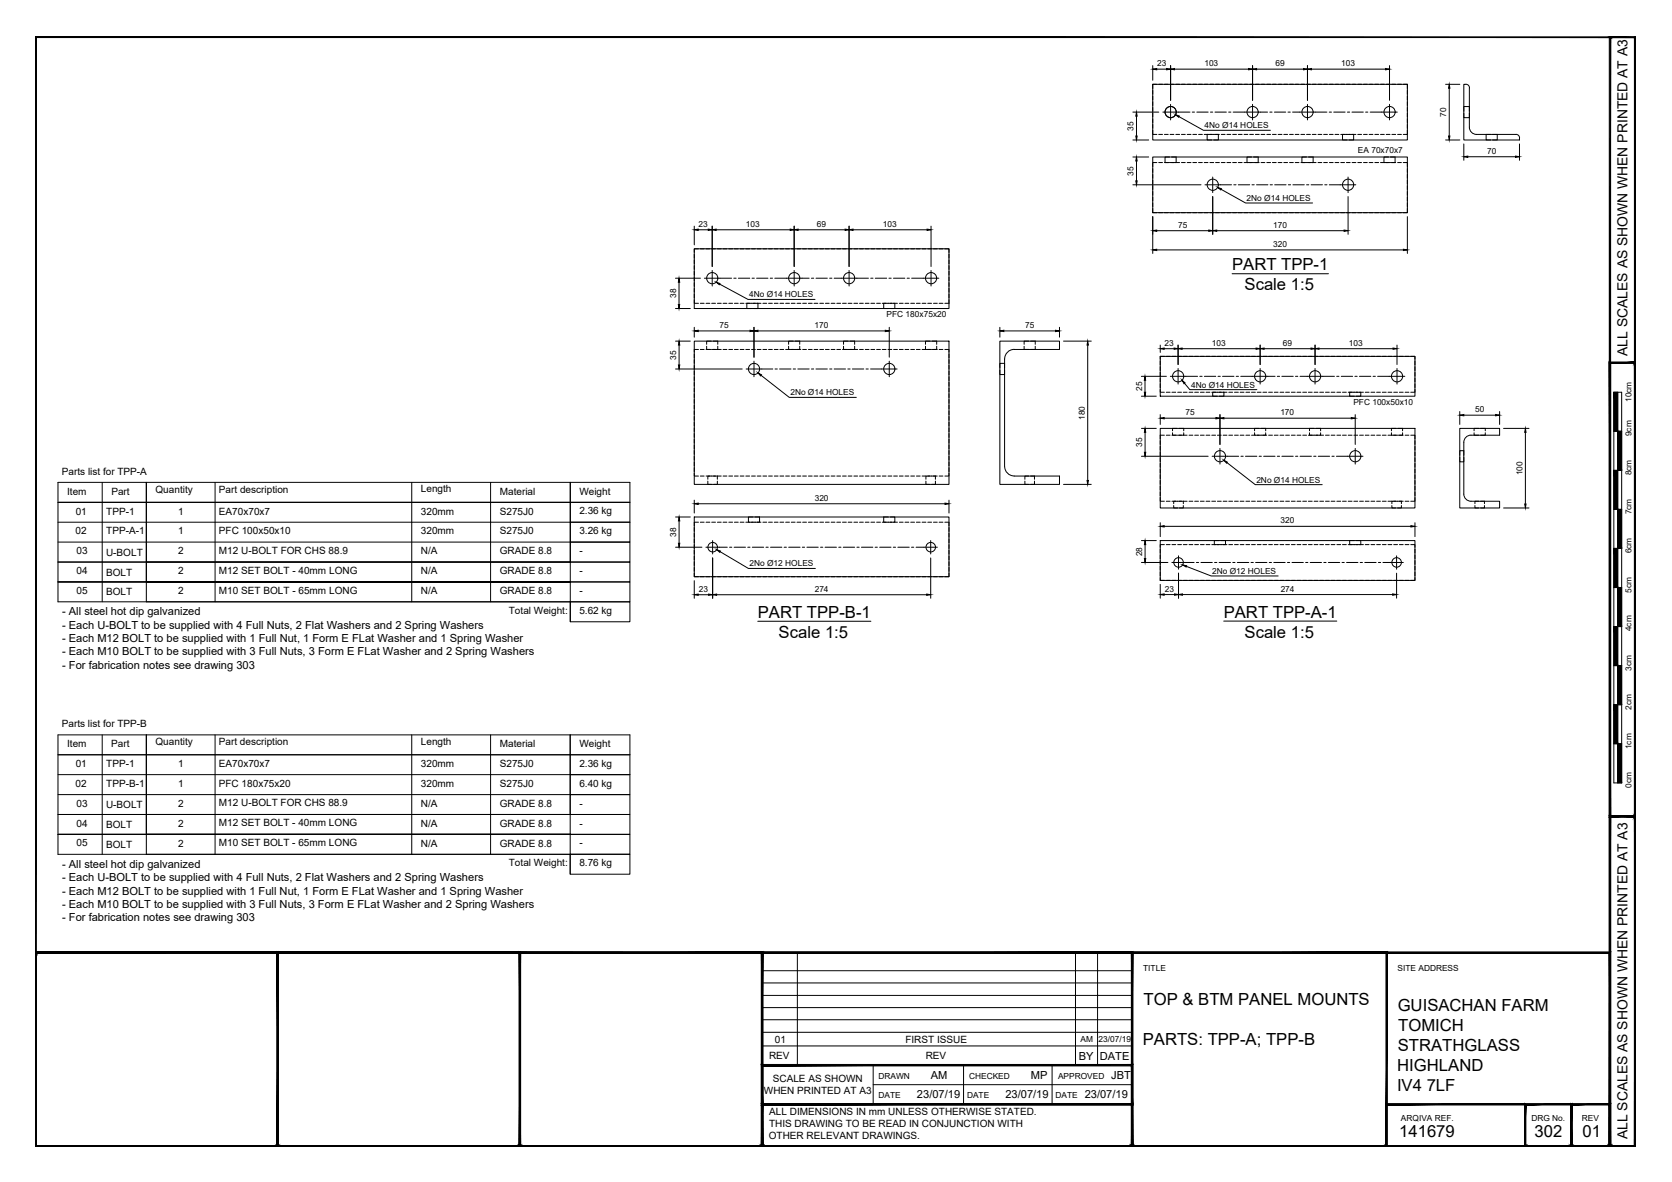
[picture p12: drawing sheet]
<svg xmlns="http://www.w3.org/2000/svg" width="420mm" height="297mm" viewBox="0 0 420 297" stroke-linecap="round" stroke-linejoin="round" font-family="sans-serif">
<!-- layer: PROPOSED OTHER USER 1 -->
<g fill="none" stroke="#000" stroke-width=".25">
<path d="M289.7 21.2h64v14h-64zM289.7 39.5h64v13.9h-64zM369.2 22.1v9.9a1.81 1.81 0 0 0 1.8 1.8h9.9M369.3 22.1a1.01 1.01 0 0 0-1.5-.9v14h14a1.04 1.04 0 0 0-.8-1.4M174.5 62.5h64v15h-64zM174.5 85.7h64v36h-64zM252.4 90.2v27M252.5 90.2a2.37 2.37 0 0 1 2.4-2.4h11.3v-2.1h-14.9v36h14.9v-2.1h-11.3a2.44 2.44 0 0 1-2.4-2.4M291.6 89.6h64v10h-64zM291.6 107.7h64v20h-64zM367.8 111.2a1.77 1.77 0 0 1 1.8-1.8h7.2v-1.7h-10v20h10v-1.7h-7.2a1.81 1.81 0 0 1-1.8-1.8v-13M174.5 129.9h64v15h-64z"/>
<path d="M291.6 135.8h64v10.1h-64z"/>
<circle cx="294.2" cy="28.2" r="1.41"/>
<circle cx="314.8" cy="28.2" r="1.41"/>
<circle cx="328.6" cy="28.2" r="1.41"/>
<circle cx="349.2" cy="28.2" r="1.41"/>
<circle cx="304.8" cy="46.4" r="1.41"/>
<circle cx="338.8" cy="46.4" r="1.41"/>
<circle cx="179" cy="69.9" r="1.41"/>
<circle cx="199.6" cy="69.9" r="1.41"/>
<circle cx="213.4" cy="69.9" r="1.41"/>
<circle cx="234" cy="69.9" r="1.41"/>
<circle cx="189.5" cy="92.7" r="1.41"/>
<circle cx="223.5" cy="92.7" r="1.41"/>
<circle cx="296.1" cy="94.6" r="1.41"/>
<circle cx="316.7" cy="94.6" r="1.41"/>
<circle cx="330.5" cy="94.6" r="1.41"/>
<circle cx="351.1" cy="94.6" r="1.41"/>
<circle cx="306.6" cy="114.6" r="1.41"/>
<circle cx="340.6" cy="114.6" r="1.41"/>
<circle cx="179.1" cy="137.5" r="1.2"/>
<circle cx="233.9" cy="137.5" r="1.2"/>
<circle cx="296.2" cy="141.3" r="1.2"/>
<circle cx="351" cy="141.3" r="1.2"/>
</g>
<!-- layer: PROPOSED OTHER USER 1 - HIDDEN -->
<g fill="none" stroke="#000" stroke-width=".25">
<path d="M289.7 32.7v1.1h1M289.7 22.7v1M289.7 24.2v.9M289.7 25.6v.9M289.7 27v1M289.7 28.4v1M289.7 29.9v.9M289.7 31.3v.9M290.7 21.2h-1v1M291.2 33.8h.9M291.2 21.2h.9M292.6 33.8h1"/>
<path d="M292.6 21.2h1M293.9 39.5h-1.1v1.4h1.1M294 33.8h1M294 21.2h1M294.4 39.5h1.2v1.4h-1.2M295.5 33.8h.9M295.5 21.2h.9M296.1 28.2h2.9M296.9 33.8h.9M296.9 21.2h.9M298.3 33.8h1M298.3 21.2h1"/>
<path d="M299.6 28.2h.6M299.7 33.8h1M299.7 21.2h1M300.7 28.2h2.9M301.2 33.8h.9M301.2 21.2h.9M302.6 33.8h1M302.6 21.2h1M304 33.8h2.4M304 21.2h1M304.2 28.2h.5M304.5 33.8h-1.2v1.4h1.2"/>
<path d="M305.3 28.2h2.9M305.5 21.2h.9M306.2 33.8v1.4h-1.2M306.9 33.8h1M306.9 21.2h1M308.3 33.8h1M308.3 21.2h1M308.7 28.2h.6M309.8 33.8h.9M309.8 21.2h.9M309.9 28.2h2.9M311.2 33.8h.9"/>
<path d="M311.2 21.2h.9M312.6 33.8h1M312.6 21.2h1M314 33.8h1M314 21.2h1M314.5 39.5h-1.1v1.4h1.1M315 39.5h1.2v1.4h-2.2M315.5 33.8h.9M315.5 21.2h.9M316.7 28.2h1.8M316.9 33.8h.9M316.9 21.2h.9"/>
<path d="M318.3 33.8h1M318.3 21.2h1M319.1 28.2h.6M319.8 33.8h.9M319.8 21.2h.9M320.2 28.2h2.9M321.2 33.8h.9M321.2 21.2h.9M322.6 33.8h1M322.6 21.2h1M323.7 28.2h.5M324 33.8h1"/>
<path d="M324 21.2h1M324.8 28.2h1.8M325.5 33.8h.9M325.5 21.2h.9M326.9 33.8h1M326.9 21.2h1M328.3 39.5h-1.1v1.4h2.1M328.3 33.8h1M328.3 21.2h1M328.8 39.5h1.2v1.4h-1.2M329.8 33.8h.9M329.8 21.2h.9"/>
<path d="M330.5 28.2h2.9M331.2 33.8h1M331.2 21.2h1M332.6 33.8h1M332.6 21.2h1M334 28.2h.6M334.1 33.8h.9M334.1 21.2h.9M335.2 28.2h2.8M335.5 33.8h.9M335.5 21.2h.9M336.9 33.8h1"/>
<path d="M336.9 21.2h1M338.3 33.8h2.4M338.3 21.2h1M338.5 33.8h-1.1v1.4h1.1M338.6 28.2h.6M339.7 28.2h2.9M339.8 21.2h.9M340.2 33.8v1.4h-1.2M341.2 33.8h.9M341.2 21.2h.9M342.6 33.8h1M342.6 21.2h1"/>
<path d="M343.2 28.2h.5M344.1 33.8h.9M344.1 21.2h.9M344.3 28.2h2.9M345.5 33.8h.9M345.5 21.2h.9M346.9 33.8h1M346.9 21.2h1M348.3 33.8h1M348.3 21.2h1M348.9 39.5h-1.1v1.4h1.1M349.4 39.5h1.2v1.4h-1.2"/>
<path d="M349.8 33.8h.9M349.8 21.2h.9M351.2 33.8h1M351.2 21.2h1M352.6 21.2h1.1v1M353.7 32.7v1.1h-1.1M353.7 22.7v1M353.7 24.2v.9M353.7 25.6v.9M353.7 27v1M353.7 28.4v1M353.7 29.9v.9"/>
<path d="M353.7 31.3v.9M367.8 28.4v1.2h1.4v-1.2M367.8 27.9v-1.1h1.4v1.1M374.6 33.8h-1.1v1.4h1.1M375.1 33.8h1.1v1.4h-1.1M289.7 52.4v1h1M289.7 42.4v.9M289.7 43.8v1M289.7 45.3v.9M289.7 46.7v.9M289.7 48.1v1M289.7 49.5v1"/>
<path d="M289.7 51v.9M290.7 40.9h-1v1M291.2 40.9h.9M291.2 53.4h.9M292.6 40.9h1M292.6 53.4h1M294 40.9h1M294 53.4h1M295.5 40.9h.9M295.5 53.4h.9M296.9 40.9h.9M296.9 53.4h.9"/>
<path d="M298.3 40.9h1M298.3 53.4h1M299.7 40.9h1M299.7 53.4h1M301.2 40.9h.9M301.2 53.4h.9M302.6 40.9h1M302.6 53.4h1M304 40.9h1M304 53.4h1M305.5 40.9h.9M305.5 53.4h.9"/>
<path d="M306.7 46.4h2.8M306.9 40.9h1M306.9 53.4h1M308.3 40.9h1M308.3 53.4h1M309.8 40.9h.9M309.8 53.4h.9M310 46.4h.6M311.2 40.9h.9M311.2 53.4h.9M311.2 46.4h2.8M312.6 40.9h1"/>
<path d="M312.6 53.4h1M314 53.4h1M314.6 46.4h.6M315.5 40.9h.9M315.5 53.4h.9M315.8 46.4h2.8M316.9 40.9h.9M316.9 53.4h.9M318.3 40.9h1M318.3 53.4h1M319.2 46.4h.6M319.8 40.9h.9"/>
<path d="M319.8 53.4h.9M320.3 46.4h2.9M321.2 40.9h.9M321.2 53.4h.9M322.6 40.9h1M322.6 53.4h1M323.8 46.4h.5M324 40.9h1M324 53.4h1M324.9 46.4h2.9M325.5 40.9h.9M325.5 53.4h.9"/>
<path d="M326.9 40.9h1M326.9 53.4h1M328.3 53.4h1M328.3 46.4h.6M329.5 46.4h2.8M329.8 40.9h.9M329.8 53.4h.9M331.2 40.9h1M331.2 53.4h1M332.6 40.9h1M332.6 53.4h1M332.9 46.4h.6"/>
<path d="M334 46.4h2.8M334.1 40.9h.9M334.1 53.4h.9M335.5 40.9h.9M335.5 53.4h.9M336.9 40.9h1M336.9 53.4h1M338.3 40.9h1M338.3 53.4h1M339.8 40.9h.9M339.8 53.4h.9M341.2 40.9h.9"/>
<path d="M341.2 53.4h.9M342.6 40.9h1M342.6 53.4h1M344.1 40.9h.9M344.1 53.4h.9M345.5 40.9h.9M345.5 53.4h.9M346.9 40.9h1M346.9 53.4h1M348.3 40.9h1M348.3 53.4h1M349.8 40.9h.9"/>
<path d="M349.8 53.4h.9M351.2 40.9h1M351.2 53.4h1M352.6 40.9h1.1v1M353.7 42.4v.9M353.7 43.8v1M353.7 45.3v.9M353.7 46.7v.9M353.7 48.1v1M353.7 49.5v1M353.7 51v.9M353.7 52.4v1h-1.1"/>
<path d="M174.5 75.3v.9h1M174.5 63.9v1M174.5 65.3v1M174.5 66.8v.9M174.5 68.2v.9M174.5 69.6v1M174.5 71v1M174.5 72.5v.9M174.5 73.9v.9M175.5 62.5h-1v.9M176 62.5h.9M176 76.2h.9"/>
<path d="M177.4 62.5h1M177.4 76.2h1M178.8 62.5h1M178.8 76.2h1M180.3 62.5h.9M180.3 76.2h.9M180.9 69.9h2.9M181.7 62.5h1M181.7 76.2h1M183.1 62.5h1M183.1 76.2h1M184.4 69.9h.6"/>
<path d="M184.6 62.5h.9M184.6 76.2h.9M185.6 69.9h2.8M186 62.5h1M186 76.2h1M187.4 62.5h1M187.4 76.2h1M188.9 62.5h.9M189 69.9h.6M190.1 69.9h2.9M190.3 62.5h.9M190.5 76.2v1.3h-1.2"/>
<path d="M191.2 76.2h-3.5v1.3h1.1M191.7 62.5h1M191.7 76.2h1M193.1 62.5h1M193.1 76.2h1M193.6 69.9h.5M194.6 62.5h.9M194.6 76.2h.9M194.7 69.9h2.9M196 62.5h.9M196 76.2h.9M197.4 62.5h1"/>
<path d="M197.4 76.2h1M198.8 62.5h1M198.8 76.2h1M200.3 62.5h.9M200.3 76.2h.9M201.5 69.9h1.8M201.7 62.5h1M201.7 76.2h1M203.1 62.5h1M203.1 76.2h1M203.9 69.9h.6M204.6 62.5h.9"/>
<path d="M204.6 76.2h.9M205 69.9h2.9M206 62.5h1M206 76.2h1M207.4 62.5h1M207.4 76.2h1M208.5 69.9h.5M208.9 62.5h.9M208.9 76.2h.9M209.6 69.9h1.8M210.3 62.5h.9M210.3 76.2h.9"/>
<path d="M211.7 62.5h1M211.7 76.2h1M213.1 62.5h1M213.1 76.2h1M214.6 62.5h.9M214.6 76.2h.9M215.3 69.9h2.9M216 62.5h.9M216 76.2h.9M217.4 62.5h1M217.4 76.2h1M218.8 69.9h.6"/>
<path d="M218.8 62.5h1M218.8 76.2h1M219.9 69.9h2.9M220.3 62.5h.9M220.3 76.2h.9M221.7 62.5h1M221.7 76.2h2.4M222.1 76.2v1.3h1.1M223.1 62.5h1M223.4 69.9h.6M223.7 76.2h1.2v1.3h-1.2M224.5 69.9h2.9"/>
<path d="M224.6 62.5h.9M224.6 76.2h.9M226 62.5h1M226 76.2h1M227.4 62.5h1M227.4 76.2h1M228 69.9h.5M228.9 62.5h.9M228.9 76.2h.9M229.1 69.9h2.9M230.3 62.5h.9M230.3 76.2h.9"/>
<path d="M231.7 62.5h1M231.7 76.2h1M233.1 62.5h1M233.1 76.2h1M234.6 62.5h.9M234.6 76.2h.9M236 62.5h.9M236 76.2h.9M237.4 62.5h1.1v.9M238.5 63.9v1M238.5 65.3v1M238.5 66.8v.9"/>
<path d="M238.5 68.2v.9M238.5 69.6v1M238.5 71v1M238.5 72.5v.9M238.5 73.9v.9M238.5 75.3v.9h-1.1M174.5 89v.9M174.5 90.4v.9M174.5 91.8v1M174.5 93.2v1M174.5 94.7v.9M174.5 96.1v.9"/>
<path d="M174.5 97.5v1M174.5 99v.9M175.5 87.8h-1v.7M176 87.8h.9M177.4 87.8h1M177.6 87v.8h1.1M178.7 85.7h-1.1v.8M178.8 87.8h1M179.2 85.7h1.2v.8M180.3 87.8h.9M180.4 87v.8h-1.2M181.7 87.8h1"/>
<path d="M183.1 87.8h1M184.6 87.8h.9M186 87.8h1M187.4 87.8h1M188.9 87.8h.9M190.3 87.8h.9M191.4 92.7h2.8M191.7 87.8h1M193.1 87.8h1M194.6 87.8h.9M194.8 92.7h.5M195.9 92.7h2.9"/>
<path d="M196 87.8h.9M197.4 87.8h1M198.2 87v.8h1.1M199.3 85.7h-1.1v.8M199.3 92.7h.6M199.8 85.7h1.2v.8M200.3 87.8h.9M200.5 92.7h2.8M201 87v.8h-2.2M201.7 87.8h1M203.1 87.8h1M203.9 92.7h.6"/>
<path d="M204.6 87.8h.9M205 92.7h2.9M206 87.8h1M207.4 87.8h1M208.5 92.7h.5M208.9 87.8h.9M209.6 92.7h2.9M210.3 87.8h.9M211.7 87.8h1M212 87v.8h2.1M213 92.7h.6M213.1 85.7h-1.1v.8"/>
<path d="M213.6 85.7h1.2v.8M214.2 92.7h2.9M214.6 87.8h.9M214.8 87v.8h-1.2M216 87.8h.9M217.4 87.8h1M217.6 92.7h.6M218.8 92.7h2.7M218.8 87.8h1M220.3 87.8h.9M221.7 87.8h1M223.1 87.8h1"/>
<path d="M224.6 87.8h.9M226 87.8h1M227.4 87.8h1M228.9 87.8h.9M230.3 87.8h.9M231.7 87.8h1M232.6 87v.8h1.1M233.1 87.8h1M233.7 85.7h-1.1v.8M234.2 85.7h1.2v.8M234.6 87.8h.9M235.4 87v.8h-1.2"/>
<path d="M236 87.8h.9M237.4 87.8h1.1v.7M238.5 89v.9M238.5 90.4v.9M238.5 91.8v1M238.5 93.2v1M238.5 94.7v.9M238.5 96.1v.9M238.5 97.5v1M238.5 99v.9M251.3 93v1.1h1.1v-1.1M251.3 92.5v-1.2h1.1v1.2"/>
<path d="M257.4 87v.8h1.1M258.5 85.7h-1.1v.8M259 85.7h1.1v.8M260.1 87v.8h-1.1M291.6 97.9v.7h1M291.6 90.7v1M291.6 92.2v.9M291.6 93.6v.9M291.6 95v1M291.6 96.5v.9M292.6 89.6h-1v.7M293.1 98.6h.9"/>
<path d="M293.1 89.6h.9M294.5 98.6h1M294.5 89.6h1M295.9 98.6h1M295.9 89.6h1M297.4 98.6h.9M297.4 89.6h.9M298 94.6h2.9M298.8 98.6h.9M298.8 89.6h.9M300.2 98.6h1M300.2 89.6h1"/>
<path d="M301.5 94.6h.6M301.7 98.6h.9M301.7 89.6h.9M302.6 94.6h2.9M303.1 98.6h.9M303.1 89.6h.9M304.5 98.6h1M304.5 89.6h1M305.9 98.6h-1.2v1h1.2M305.9 98.6h2.4M305.9 89.6h1M306.1 94.6h.5"/>
<path d="M307.2 94.6h2.9M307.4 89.6h.9M307.6 98.6v1h-1.2M308.8 98.6h.9M308.8 89.6h.9M310.2 98.6h1M310.2 89.6h1M310.6 94.6h.6M311.6 98.6h1M311.6 89.6h1M311.8 94.6h2.9M313.1 98.6h.9"/>
<path d="M313.1 89.6h.9M314.5 98.6h1M314.5 89.6h1M315.9 98.6h1M315.9 89.6h1M317.4 98.6h.9M317.4 89.6h.9M318.6 94.6h1.8M318.8 98.6h1M318.8 89.6h1M320.2 98.6h1M320.2 89.6h1"/>
<path d="M321 94.6h.5M321.7 98.6h.9M321.7 89.6h.9M322.1 94.6h2.9M323.1 98.6h.9M323.1 89.6h.9M324.5 98.6h1M324.5 89.6h1M325.6 94.6h.5M325.9 98.6h1M325.9 89.6h1M326.7 94.6h1.8"/>
<path d="M327.4 98.6h.9M327.4 89.6h.9M328.8 98.6h.9M328.8 89.6h.9M330.2 98.6h1M330.2 89.6h1M331.6 98.6h1M331.6 89.6h1M332.4 94.6h2.9M333.1 98.6h.9M333.1 89.6h.9M334.5 98.6h1"/>
<path d="M334.5 89.6h1M335.9 94.6h.6M335.9 98.6h1M335.9 89.6h1M337 94.6h2.9M337.4 98.6h.9M337.4 89.6h.9M338.8 98.6h2.4M338.8 89.6h1M339.2 98.6v1h1.1M340.2 89.6h1M340.5 94.6h.5"/>
<path d="M340.8 98.6h1.2v1h-1.2M341.6 94.6h2.9M341.7 98.6h.9M341.7 89.6h.9M343.1 98.6h.9M343.1 89.6h.9M344.5 98.6h1M344.5 89.6h1M345 94.6h.6M345.9 98.6h1M345.9 89.6h1M346.2 94.6h2.9"/>
<path d="M347.4 98.6h.9M347.4 89.6h.9M348.8 98.6h.9M348.8 89.6h.9M350.2 98.6h1M350.2 89.6h1M351.6 98.6h1M351.6 89.6h1M353.1 98.6h.9M353.1 89.6h.9M354.5 89.6h1.1v.7M355.6 97.9v.7h-1.1"/>
<path d="M355.6 90.7v1M355.6 92.2v.9M355.6 93.6v.9M355.6 95v1M355.6 96.5v.9M174.5 119v.6h1M174.5 100.4v.9M174.5 101.8v1M174.5 103.3v.9M174.5 104.7v.9M174.5 106.1v1M174.5 107.5v1"/>
<path d="M174.5 109v.9M174.5 110.4v.9M174.5 111.8v1M174.5 113.2v1M174.5 114.7v.9M174.5 116.1v1M174.5 117.5v1M176 119.6h.9M177.4 119.6h1M178.8 119.6h-.9v.8M178.8 119.6h2.4M180.3 119.6v.8"/>
<path d="M181.7 119.6h1M183.1 119.6h1M184.6 119.6h.9M186 119.6h1M187.4 119.6h1M188.9 119.6h.9M190.3 119.6h.9M191.7 119.6h1M193.1 119.6h1M194.6 119.6h.9M196 119.6h.9M197.4 119.6h1"/>
<path d="M198.8 119.6h1M200.3 119.6h.9M201.7 119.6h1M203.1 119.6h1M204.6 119.6h.9M206 119.6h1M207.4 119.6h1M208.9 119.6h.9M210.3 119.6h.9M211.7 119.6h1M213.1 119.6h1M214.6 119.6h.9"/>
<path d="M216 119.6h.9M217.4 119.6h1M218.8 119.6h1M220.3 119.6h.9M221.7 119.6h1M223.1 119.6h1M224.6 119.6h.9M226 119.6h1M227.4 119.6h1M228.9 119.6h.9M230.3 119.6h.9M231.7 119.6h1"/>
<path d="M233.1 119.6h2.4M233.6 119.6h-.9v.8M235.1 119.6v.8M236 119.6h.9M238.5 119v.6h-1.1M238.5 100.4v.9M238.5 101.8v1M238.5 103.3v.9M238.5 104.7v.9M238.5 106.1v1M238.5 107.5v1M238.5 109v.9"/>
<path d="M238.5 110.4v.9M238.5 111.8v1M238.5 113.2v1M238.5 114.7v.9M238.5 116.1v1M238.5 117.5v1M258.5 119.6h-1v.8M259 119.6h1v.8M291.6 110.7v1M291.6 112.2v.9M291.6 113.6v1M291.6 115v1"/>
<path d="M291.6 116.5v.9M291.6 117.9v1M291.6 119.3v1M292.6 109.4h-1v.9M293.1 109.4h.9M294.5 109.4h1M294.6 108.8v.6h1.2M295.8 107.7h-1.2v.6M295.9 109.4h1M296.3 107.7h1.2v.6M297.4 109.4h.9M297.5 108.8v.6h-1.2"/>
<path d="M298.8 109.4h.9M300.2 109.4h1M301.7 109.4h.9M303.1 109.4h.9M304.5 109.4h1M305.9 109.4h1M307.4 109.4h.9M308.5 114.7h2.8M308.8 109.4h.9M310.2 109.4h1M311.6 109.4h1M311.8 114.7h.6"/>
<path d="M313 114.7h2.8M313.1 109.4h.9M314.5 109.4h1M315.3 108.8v.6h1.1M316.4 107.7h-1.1v.6M316.4 114.7h.6M316.9 107.7h1.2v.6M317.4 109.4h.9M317.5 114.7h2.9M318.1 108.8v.6h-2.2M318.8 109.4h1M320.2 109.4h1"/>
<path d="M321 114.7h.5M321.7 109.4h.9M322.1 114.7h2.9M323.1 109.4h.9M324.5 109.4h1M325.6 114.7h.5M325.9 109.4h1M326.7 114.7h2.9M327.4 109.4h.9M328.8 109.4h.9M329.1 108.8v.6h1.1M330.1 114.7h.6"/>
<path d="M330.2 107.7h-1.1v.6M330.2 109.4h1M330.7 107.7h1.2v.6M331.3 114.7h2.8M331.6 109.4h1M331.9 108.8v.6h-1.2M333.1 109.4h.9M334.5 109.4h1M334.7 114.7h.6M335.8 114.7h2.8M335.9 109.4h1M337.4 109.4h.9"/>
<path d="M338.8 109.4h1M340.2 109.4h1M341.7 109.4h.9M343.1 109.4h.9M344.5 109.4h1M345.9 109.4h1M347.4 109.4h.9M348.8 109.4h.9M349.7 108.8v.6h1.1M350.2 109.4h1M350.8 107.7h-1.1v.6M351.3 107.7h1.2v.6"/>
<path d="M351.6 109.4h1M352.5 108.8v.6h-1.2M353.1 109.4h.9M354.5 109.4h1.1v.9M355.6 110.7v1M355.6 112.2v.9M355.6 113.6v1M355.6 115v1M355.6 116.5v.9M355.6 117.9v1M355.6 119.3v1M366.8 114.9v1.2h1v-1.2"/>
<path d="M366.8 114.4v-1.1h1v1.1M370.4 108.8v.6h1.2M371.6 107.7h-1.2v.6M372.1 107.7h1.1v.6M373.2 108.8v.6h-1.1M174.5 132.6v.9M174.5 134v1M174.5 135.4v1M174.5 136.9v.9M174.5 138.3v1M174.5 139.7v1M175.5 131.2h-1v.9"/>
<path d="M176 131.2h.9M177.4 131.2h1M177.9 120.9v.8h.9M178.8 131.2h1M180.3 120.9v.8h-1M180.3 131.2h.9M180.7 137.5h2.1M181.7 131.2h1M183.1 131.2h1M183.3 137.5h.6M184.5 137.5h2.8M184.6 131.2h.9"/>
<path d="M186 131.2h1M187.4 131.2h1M187.9 137.5h.6M188.9 131.2h.9M189 137.5h2.9M189.2 129.9h-1.1v1.3h1.1M189.7 129.9h1.2v1.3h-1.2M190.3 131.2h.9M191.7 131.2h1M192.5 137.5h.5M193.1 131.2h1M193.6 137.5h2.9"/>
<path d="M194.6 131.2h.9M196 131.2h.9M197 137.5h.6M197.4 131.2h1M198.2 137.5h2.8M198.8 131.2h1M200.3 131.2h.9M201.6 137.5h.6M201.7 131.2h1M202.8 137.5h2.8M203.1 131.2h1M204.6 131.2h.9"/>
<path d="M206 131.2h1M206.2 137.5h.6M207.3 137.5h2.9M207.4 131.2h1M208.9 131.2h.9M210.3 131.2h.9M210.8 137.5h.5M211.7 131.2h1M211.9 137.5h2.9M213.1 131.2h1M214.6 131.2h.9M215.3 137.5h.6"/>
<path d="M216 131.2h.9M216.5 137.5h2.8M217.4 131.2h1M218.8 131.2h1M219.9 137.5h.6M220.3 131.2h.9M221.1 137.5h2.8M221.7 131.2h1M223.1 131.2h1M223.2 129.9h-1.1v1.3h1.1M223.7 129.9h1.2v1.3h-1.2M224.5 137.5h.6"/>
<path d="M224.6 131.2h.9M225.6 137.5h2.9M226 131.2h1M227.4 131.2h1M228.9 131.2h.9M229.1 137.5h.5M230.2 137.5h2M230.3 131.2h.9M231.7 131.2h1M232.7 120.9v.8h.9M233.1 131.2h1M234.6 131.2h.9"/>
<path d="M235.1 120.9v.8h-1M236 131.2h.9M237.4 131.2h1.1v.9M238.5 132.6v.9M238.5 134v1M238.5 135.4v1M238.5 136.9v.9M238.5 138.3v1M238.5 139.7v1M257.5 120.9v.8h1M260 120.9v.8h-1M291.6 125v1h1"/>
<path d="M291.6 120.8v.9M291.6 122.2v.9M291.6 123.6v1M291.6 138v1M291.6 139.4v1M292.6 136.9h-1v.6M293.1 126h.9M293.1 136.9h.9M294.5 126h1M294.5 136.9h1M294.9 127v.7h1M295.9 126h-1v.6"/>
<path d="M295.9 126h2.4M295.9 136.9h1M297.4 127v.7h-1M297.4 136.9h.9M297.4 126v.6M298.8 126h.9M298.8 136.9h.9M300.2 126h1M300.2 136.9h1M301.7 126h.9M301.7 136.9h.9M303.1 126h.9"/>
<path d="M303.1 136.9h.9M304.5 126h1M304.5 136.9h1M305.9 126h1M305.9 136.9h1M306.3 135.8h-1.2v1.1h1.2M306.8 135.8h1.2v1.1h-1.2M307.4 126h.9M307.4 136.9h.9M308.8 126h.9M308.8 136.9h.9M310.2 126h1"/>
<path d="M310.2 136.9h1M311.6 126h1M311.6 136.9h1M313.1 126h.9M313.1 136.9h.9M314.5 126h1M314.5 136.9h1M315.9 126h1M315.9 136.9h1M317.4 126h.9M317.4 136.9h.9M318.8 126h1"/>
<path d="M318.8 136.9h1M320.2 126h1M320.2 136.9h1M321.7 126h.9M321.7 136.9h.9M323.1 126h.9M323.1 136.9h.9M324.5 126h1M324.5 136.9h1M325.9 126h1M325.9 136.9h1M327.4 126h.9"/>
<path d="M327.4 136.9h.9M328.8 126h.9M328.8 136.9h.9M330.2 126h1M330.2 136.9h1M331.6 126h1M331.6 136.9h1M333.1 126h.9M333.1 136.9h.9M334.5 126h1M334.5 136.9h1M335.9 126h1"/>
<path d="M335.9 136.9h1M337.4 126h.9M337.4 136.9h.9M338.8 126h1M338.8 136.9h1M340.2 126h1M340.2 136.9h1M340.3 135.8h-1.1v1.1h1.1M340.8 135.8h1.2v1.1h-1.2M341.7 126h.9M341.7 136.9h.9M343.1 126h.9"/>
<path d="M343.1 136.9h.9M344.5 126h1M344.5 136.9h1M345.9 126h1M345.9 136.9h1M347.4 126h.9M347.4 136.9h.9M348.8 126h.9M348.8 136.9h.9M349.8 127v.7h.9M350.2 126h2.4M350.2 136.9h1"/>
<path d="M350.7 126h-.9v.6M351.6 136.9h1M352.2 127v.7h-1M352.2 126v.6M353.1 126h.9M353.1 136.9h.9M354.5 136.9h1.1v.6M355.6 125v1h-1.1M355.6 120.8v.9M355.6 122.2v.9M355.6 123.6v1M355.6 138v1"/>
<path d="M355.6 139.4v1M370.6 127v.7h1M371.6 126h-1v.6M372.1 126h.9v.6M373 127v.7h-.9M174.5 144v.9h1M174.5 141.2v.9M174.5 142.6v1M176 144.9h.9M177.4 144.9h1M178.8 144.9h1M180.3 144.9h.9"/>
<path d="M181.7 144.9h1M183.1 144.9h1M184.6 144.9h.9M186 144.9h1M187.4 144.9h1M188.9 144.9h.9M190.3 144.9h.9M191.7 144.9h1M193.1 144.9h1M194.6 144.9h.9M196 144.9h.9M197.4 144.9h1"/>
<path d="M198.8 144.9h1M200.3 144.9h.9M201.7 144.9h1M203.1 144.9h1M204.6 144.9h.9M206 144.9h1M207.4 144.9h1M208.9 144.9h.9M210.3 144.9h.9M211.7 144.9h1M213.1 144.9h1M214.6 144.9h.9"/>
<path d="M216 144.9h.9M217.4 144.9h1M218.8 144.9h1M220.3 144.9h.9M221.7 144.9h1M223.1 144.9h1M224.6 144.9h.9M226 144.9h1M227.4 144.9h1M228.9 144.9h.9M230.3 144.9h.9M231.7 144.9h1"/>
<path d="M233.1 144.9h1M234.6 144.9h.9M236 144.9h.9M238.5 144v.9h-1.1M238.5 141.2v.9M238.5 142.6v1M291.6 140.9v.9M291.6 142.3v1M291.6 143.7v1M291.6 145.2v.7h1M293.1 145.9h.9M294.5 145.9h1"/>
<path d="M295.9 145.9h1M297.4 145.9h.9M297.8 141.4h2.3M298.8 145.9h.9M300.2 145.9h1M300.6 141.4h.6M301.7 145.9h.9M301.8 141.4h2.8M303.1 145.9h.9M304.5 145.9h1M305.2 141.4h.6M305.9 145.9h1"/>
<path d="M306.4 141.4h2.8M307.4 145.9h.9M308.8 145.9h.9M309.8 141.4h.6M310.2 145.9h1M310.9 141.4h2.9M311.6 145.9h1M313.1 145.9h.9M314.4 141.4h.5M314.5 145.9h1M315.5 141.4h2.9M315.9 145.9h1"/>
<path d="M317.4 145.9h.9M318.8 145.9h1M318.9 141.4h.6M320.1 141.4h2.8M320.2 145.9h1M321.7 145.9h.9M323.1 145.9h.9M323.5 141.4h.6M324.5 145.9h1M324.7 141.4h2.8M325.9 145.9h1M327.4 145.9h.9"/>
<path d="M328.1 141.4h.6M328.8 145.9h.9M329.2 141.4h2.9M330.2 145.9h1M331.6 145.9h1M332.7 141.4h.5M333.1 145.9h.9M333.8 141.4h2.9M334.5 145.9h1M335.9 145.9h1M337.2 141.4h.6M337.4 145.9h.9"/>
<path d="M338.4 141.4h2.8M338.8 145.9h1M340.2 145.9h1M341.7 145.9h.9M341.8 141.4h.6M342.9 141.4h2.9M343.1 145.9h.9M344.5 145.9h1M345.9 145.9h1M346.4 141.4h.5M347.4 145.9h.9M347.5 141.4h2.3"/>
<path d="M348.8 145.9h.9M350.2 145.9h1M351.6 145.9h1M353.1 145.9h.9M355.6 145.2v.7h-1.1M355.6 140.9v.9M355.6 142.3v1M355.6 143.7v1"/>
</g>
<!-- layer: TEXT AND DIMENSIONS -->
<g fill="none" stroke="#000" stroke-width=".25">
<path d="M292.2 28.2h3.9M294.2 26.2v3.9M296.3 29.3l6.1 3.4h16.8M312.8 28.2h3.9M314.8 26.2v3.9M326.6 28.2h3.9M328.6 26.2v3.9M347.2 28.2h3.9M349.2 26.2v3.9M302.8 46.4h3.9M304.7 44.5v3.9M306.9 47.6l6.1 3.4h16.8"/>
<path d="M336.8 46.4h3.9M338.8 44.5v3.9M177 69.9h3.9M179 68v3.9M180.8 71.4l7.2 3.8h16.8M197.6 69.9h3.9M199.6 68v3.9M211.4 69.9h3.9M213.4 68v3.9M232 69.9h3.9M234 68v3.9M309.6 68.8h24.2"/>
<path d="M187.5 92.7h3.9M189.5 90.8v3.9M191.2 94.3l7.1 5.6h16.9M221.5 92.7h3.9M223.5 90.8v3.9M294.1 94.6h3.9M296 92.6v3.9M297.7 96.3l1.3 1.6h16.8M314.7 94.6h3.9M316.7 92.6v3.9M328.5 94.6h3.9M330.5 92.6v3.9"/>
<path d="M349.1 94.6h3.9M351.1 92.6v3.9M304.6 114.7h3.9M306.6 112.7v3.9M308.3 116.3l7.1 5.5h16.9M338.6 114.7h3.9M340.6 112.7v3.9M14.6 126.2h143.7M14.6 136.2h128.7M14.6 131.2h143.7M25.7 121.2v30M36.8 121.2v30"/>
<path d="M54 121.2v30M103.5 121.2v30M123.3 121.2v30M143.3 136.2h15v5h-15zM177.4 137.5h3.3M179.1 135.8v3.4M181 138.6l7.1 4.3h16.8M232.2 137.5h3.3M233.9 135.8v3.4M296.1 139.7v3.3M351 139.7v3.3M14.6 141.2h128.7z"/>
<path d="M14.6 146.2h128.7h-106.5M14.6 146.2h128.7M143.3 141.2v-20v15h15v-15h-143.7v30h128.7M143.3 151.2h15v5.1h-15zM143.3 141.2h15v5h-15zM143.3 146.2h15v5h-15zM143.3 151.2v5.1M190.4 156.1h28.4M294.5 141.4h3.3M298.1 142.3l6.2 2.4h16.9M307.5 156.1h28.4M349.3 141.4h3.3"/>
<path d="M14.6 189.7h143.7M14.6 199.7h128.7M14.6 194.7h143.7M25.7 184.7v30M36.8 184.7v30M54 184.7v30M103.5 184.7v30M123.3 184.7v30M143.3 199.7h15v5h-15zM14.6 204.7h128.7zM14.6 209.7h128.7h-106.5M14.6 209.7h128.7"/>
<path d="M143.3 204.7v-20v15h15v-15h-143.7v30h128.7M143.3 214.7h15v5h-15zM143.3 204.7h15v5h-15zM143.3 209.7h15v5h-15zM143.3 214.7v5"/>
</g>
<!-- layer: 03 - TEXT AND DIMENSIONS -->
<g fill="none" stroke="#000" stroke-width=".25">
<path d="M289.7 16.5v3.7M290.7 17.4h2.5M294.2 16.5v8.7M295.2 17.4h18.6M314.8 16.5v8.7M315.8 17.4h11.8M328.6 16.5v8.7M329.6 17.4h18.6M349.2 16.5v8.7M284.7 39.5h4M284.7 35.2h4M284.7 28.2h6.5"/>
<path d="M285.6 29.2v5M363.3 35.2h3.5M363.3 21.2h3.5M364.2 22.2v12M367.8 36.2v4.1M368.8 39.4h12M381.8 36.2v4.1M174.5 56.8v4.7M175.5 57.7h2.5M179 56.8v10.2M180 57.7h18.6M199.6 56.8v10.2"/>
<path d="M200.6 57.7h11.8M213.4 56.8v10.2M214.4 57.7h18.6M234 56.8v10.2M284.7 46.4h17.1M285.6 40.4v5M289.7 54.4v9.3M290.7 58h13M304.7 49.4v9.5M305.8 58h32M338.8 49.4v9.5M353.7 54.4v9.3"/>
<path d="M169.7 69.9h6.3M169.7 77.5h3.8M170.6 70.9v5.6M290.7 62.8h62M169.8 85.7h3.7M169.8 92.7h16.7M170.7 86.7v5M174.5 82.3v2.4M175.5 83.2h13M189.5 82.3v7.5M190.5 83.2h32M223.5 82.3v7.5"/>
<path d="M251.3 82.3v2.4M252.3 83.2h12.9M266.2 82.3v2.4M267.3 85.7h6.9M273.3 86.7v34M286.8 94.6h6.3M286.8 99.6h3.8M287.7 95.6v3M291.6 86.7v1.9M292.6 87.6h2.4M296 86.7v4.9M297.1 87.6h18.5"/>
<path d="M316.7 86.7v4.9M317.7 87.6h11.7M330.5 86.7v4.9M331.5 87.6h18.6M351.1 86.7v4.9M286.8 107.7h3.8M286.8 114.7h16.8M287.7 108.6v5.1M291.6 104.2v2.5M292.6 105.1h12.9M306.6 104.2v7.5M307.6 105.1h32"/>
<path d="M340.6 104.2v7.5M366.8 103.4v3.3M367.8 104.3h8M376.8 103.4v3.3M377.8 107.7h6.4M383.3 108.6v18.1M169.8 129.9h3.7M169.8 137.5h6.6M170.7 130.9v5.6M174.5 125.7v3.2M175.5 126.6h62M238.5 125.7v3.2"/>
<path d="M267.3 121.7h6.9M286.8 135.8h3.8M287.7 136.9v3.5M291.6 131.4v3.5M292.6 132.3h61.9M355.6 131.4v3.5M377.8 127.7h6.4M174.5 145.9v4.4M175.5 149.5h2.6M179.1 140.2v10.1M180.1 149.5h52.8M233.9 140.2v10.1"/>
<path d="M286.8 141.4h6.7M291.6 146.9v3.4M292.6 149.4h2.6M296.1 144v6.3M297.1 149.4h52.9M351 144v6.3"/>
</g>
<g fill="#000" stroke="#000" stroke-width=".25">
<path d="M289.7 17.4l1-.2v.3zM293.2 17.2l1 .2-1 .1zM294.2 17.4l1-.2v.3zM313.8 17.2l1 .2-1 .1zM314.8 17.4l1-.2v.3zM327.6 17.2l1 .2-1 .1zM328.6 17.4l1-.2v.3zM348.2 17.2l1 .2-1 .1zM285.4 34.2h.4l-.2 1zM285.6 28.2l.2 1h-.4zM364.2 21.2l.1 1h-.3zM364 34.2h.3l-.1 1z"/>
<path d="M367.8 39.4l1-.2v.4zM380.8 39.2l1 .2-1 .2zM174.5 57.7l1-.1v.3zM178 57.6l1 .1-1 .2zM179 57.7l1-.1v.3zM198.6 57.6l1 .1-1 .2zM199.6 57.7l1-.1v.3zM212.4 57.6l1 .1-1 .2zM213.4 57.7l1-.1v.3zM233 57.6l1 .1-1 .2zM285.6 39.5l.2 .9h-.4zM285.4 45.4h.4l-.2 1z"/>
<path d="M289.7 58l1-.2v.3zM303.7 57.8l1 .2-1 .1zM304.7 58l1.1-.2v.3zM337.8 57.8l1 .2-1 .1zM170.6 69.9l.2 1h-.3zM170.5 76.5h.3l-.2 1zM289.7 62.8l1-.2v.4zM352.7 62.6l1 .2-1 .2zM170.7 85.7l.1 1h-.3zM170.5 91.7h.3l-.1 1zM174.5 83.2l1-.2v.3zM188.5 83l1 .2-1 .1z"/>
<path d="M189.5 83.2l1-.2v.3zM222.5 83l1 .2-1 .1zM251.3 83.2l1-.2v.3zM265.2 83l1 .2-1 .1zM273.3 85.7l.2 1h-.3zM287.7 94.6l.2 1h-.3zM287.6 98.6h.3l-.2 1zM291.6 87.6l1-.1v.3zM295 87.5l1 .1-1 .2zM296 87.6l1.1-.1v.3zM315.6 87.5l1.1 .1-1.1 .2zM316.7 87.6l1-.1v.3z"/>
<path d="M329.4 87.5l1.1 .1-1.1 .2zM330.5 87.6l1-.1v.3zM350.1 87.5l1 .1-1 .2zM287.7 107.7l.2 .9h-.3zM287.6 113.7h.3l-.2 1zM291.6 105.1l1-.2v.4zM305.5 104.9l1.1 .2-1.1 .2zM306.6 105.1l1-.2v.4zM339.6 104.9l1 .2-1 .2zM366.8 104.3l1-.1v.3zM375.8 104.2l1 .1-1 .2zM383.3 107.7l.2 .9h-.4z"/>
<path d="M170.7 129.9l.1 1h-.3zM170.5 136.5h.3l-.1 1zM174.5 126.6l1-.2v.4zM237.5 126.4l1 .2-1 .2zM273.2 120.7h.3l-.2 1zM287.7 135.8l.2 1.1h-.3zM291.6 132.3l1-.2v.3zM354.5 132.1l1.1 .2-1.1 .1zM383.1 126.7h.4l-.2 1zM174.5 149.5l1-.2v.3zM178.1 149.3l1 .2-1 .1zM179.1 149.5l1-.2v.3z"/>
<path d="M232.9 149.3l1 .2-1 .1zM287.6 140.4h.3l-.2 1zM291.6 149.4l1-.2v.4zM295.2 149.2l.9 .2-.9 .2zM296.1 149.4l1-.2v.4zM350 149.2l1 .2-1 .2z"/>
</g>
<!-- layer: TEXT AND DIMENSIONS -->
<path d="M295.4 28.8l1 .4-.2 .3zM306 47.1l.9 .3-.1 .3zM180 70.9l.9 .3-.2 .3zM190.5 93.7l.9 .5-.3 .3zM297 95.5l.8 .7-.3 .2zM307.5 115.7l.9 .4-.2 .3zM180.1 138.1l.9 .4-.1 .3zM297.2 142l1 .2-.1 .3z" fill="#000" stroke="#000" stroke-width=".25"/>
<!-- layer: 0 -->
<g fill="none" stroke="#000" stroke-width=".25">
<path d="M405.5 98.6h2v98.1h-2zM406.5 98.6v98.1M405.5 118.2h2M405.5 108.4h2M405.5 137.8h2M405.5 128h2M405.5 157.5h2M405.5 147.7h2M405.5 177.1h2M405.5 167.3h2M405.5 186.9h2M200.4 239.4v28.3"/>
<path d="M270.3 239.4v28.3M275.8 239.4v28.3M191.5 250.1h93M191.5 247h93M191.5 243.9h93M191.5 256.3h93M191.5 253.2h93M191.5 259.4h93M191.5 262.8h93M219.4 267.7v9.8M219.4 272.6h65.1M242.1 267.7v9.8"/>
<path d="M264.4 267.7v9.8"/>
</g>
<g fill="#000" stroke="#000" stroke-width=".25">
<path d="M8.9 9.3l.2 .1h401.6zM8.9 9.3h402l-.2 .1z"/>
<path d="M404.4 9.3l.3 .1zM404.4 9.3l.3 .1-.3 278.6zM404.7 9.4l-.3 278.6 .3-.1zM404.4 288l.3-.1z"/>
<path d="M404.6 9.3l.1 .1h6zM404.6 9.3h6.3l-.2 .1z"/>
<path d="M410.7 9.4v278.5l.2-278.6zM410.9 9.3v278.7l-.2-.1z"/>
<path d="M410.7 9.4v278.5l.2-278.6zM410.9 9.3v278.7l-.2-.1z"/>
<path d="M404.4 91l.3 .3 6.2-.3zM404.7 91.3l6.2-.3-.2 .3zM410.9 91l-.2 .3z"/>
<path d="M404.4 91l.3 114v-113.7zM404.4 91l.3 114-.3 .3z"/>
<path d="M405.5 98.6l1 9.8v-9.8zM405.5 98.6l1 9.8h-1z"/>
<path d="M410.9 91.1l-.2 .2 .2 113.9zM410.7 91.3l.2 113.9-.2-.2zM410.7 205l.2 .3zM404.7 205h6l.2 .3zM404.7 205l-.3 .3h6.5z"/>
<path d="M405.5 118.2l1 9.8v-9.8zM405.5 118.2l1 9.8h-1z"/>
<path d="M406.5 108.4l1 9.8v-9.8zM406.5 108.4l1 9.8h-1z"/>
<path d="M405.5 137.8l1 9.8v-9.8zM405.5 137.8l1 9.8h-1z"/>
<path d="M406.5 128l1 9.8v-9.8zM406.5 128l1 9.8h-1z"/>
<path d="M405.5 157.5l1 9.8v-9.8zM405.5 157.5l1 9.8h-1z"/>
<path d="M406.5 147.6l1 9.9v-9.9zM406.5 147.6l1 9.9h-1z"/>
<path d="M405.5 177.1l1 9.8v-9.8zM405.5 177.1l1 9.8h-1z"/>
<path d="M406.5 167.3l1 9.8v-9.8zM406.5 167.3l1 9.8h-1z"/>
<path d="M406.5 186.9l1 9.8v-9.8zM406.5 186.9l1 9.8h-1z"/>
<path d="M404.4 205l.3 .3 6.2-.3zM404.7 205.3l6.2-.3-.2 .3zM410.9 205l-.2 .3z"/>
<path d="M410.9 205.1l-.2 .2 .2 82.7zM410.7 205.3l.2 82.7-.2-.1zM410.7 287.9l.2 .1z"/>
<path d="M8.9 239.2l.2 .4zM8.9 239.2l395.5 .4h-395.3zM8.9 239.2l395.5 .4 .3-.4z"/>
<path d="M9.1 239.6h60.5l.3-.4zM8.9 239.2h61l-60.8 .4zM8.9 239.2l.2 .4z"/>
<path d="M69.9 239.6h60.6l.3-.4zM69.6 239.2h61.2l-60.9 .4zM69.6 239.2l.3 48.7v-48.3zM69.6 239.2l.3 48.7-.3 .1zM69.6 288l.3-.1z"/>
<path d="M130.8 239.6h60.5l.4-.4zM130.5 239.2h61.2l-60.9 .4zM130.5 239.2l.3 48.7v-48.3zM130.5 239.2l.3 48.7-.3 .1zM130.5 288l.3-.1z"/>
<path d="M191.7 239.6h92.6l.4-.4zM191.3 239.2h93.4l-93 .4zM191.3 239.2l.4 48.7v-48.3zM191.3 239.2l.4 48.7-.4 .1zM191.3 288l.4-.1z"/>
<path d="M284.7 239.6h63.6l.3-.4zM284.3 239.2h64.3l-63.9 .4zM284.3 239.2l.4 48.7v-48.3zM284.3 239.2l.4 48.7-.4 .1zM284.3 288l.4-.1z"/>
<path d="M404.7 239.2l-.3 .4 .3 48.4zM404.4 239.6l.3 48.4-.3-.1zM404.4 287.9l.3 .1z"/>
<path d="M191.3 277.3l.4 .4 93-.4zM191.7 277.7l93-.4-.4 .4zM284.7 277.3l-.4 .4 .4 10.3zM284.3 277.7l.4 10.3-.4-.1zM284.3 287.9l.4 .1z"/>
<path d="M191.3 277.7h93.4l-.4-.4zM191.3 277.7l.4-.4h92.6zM191.3 267.5v10.2l.4-.4zM191.3 267.5l.4 .4v9.4zM191.3 267.5l.4 .4 93-.4zM191.7 267.9l93-.4-.4 .4zM284.7 267.5l-.4 .4 .4 9.8zM284.3 267.9l.4 9.8-.4-.4z"/>
<path d="M383.1 277.3l.3 .4 11.7-.4zM383.4 277.7l11.7-.4-.4 .4zM394.7 277.7l.4 10.3v-10.7zM394.7 277.7l.4 10.3-.4-.1zM394.7 287.9l.4 .1z"/>
<path d="M348.5 277.7h34.8v-.4zM348.5 277.3h34.8l-34.8 .4z"/>
<path d="M394.7 277.3l.4 .4 9.6-.4zM395.1 277.7l9.6-.4-.3 .4zM404.7 277.3l-.3 .4 .3 10.3zM404.4 277.7l.3 10.3-.3-.1zM404.4 287.9l.3 .1z"/>
<path d="M9.1 9.4l-.2 278.6 .2-.1zM8.9 9.3l.2 .1-.2 278.6z"/>
<path d="M9.1 239.6l-.2 48.4 .2-.1zM8.9 239.4l.2 .2-.2 48.4z"/>
<path d="M9.1 287.9l60.7 .1-.2-.1zM9.1 287.9l60.7 .1h-60.9z"/>
<path d="M69.6 287.9l.3 .1zM69.9 239.2v48.8l-.3-.1zM69.9 239.2l-.3 .4v48.3z"/>
<path d="M69.9 287.9l60.7 .1-.1-.1zM69.9 287.9l60.7 .1h-60.8z"/>
<path d="M130.5 287.9l.3 .1zM130.8 239.2v48.8l-.3-.1zM130.8 239.2l-.3 .4v48.3z"/>
<path d="M130.8 287.9l60.7 .1-.2-.1zM130.8 287.9l60.7 .1h-60.9z"/>
<path d="M191.3 287.9l.4 .1zM191.7 239.2v48.8l-.4-.1zM191.3 239.6v48.3l.4-48.7z"/>
<path d="M191.7 287.9l92.8 .1-.2-.1zM191.7 287.9l92.8 .1h-93z"/>
<path d="M284.3 287.9l.4 .1zM284.7 239.2v48.8l-.4-.1zM284.7 239.2l-.4 .4v48.3z"/>
<path d="M191.5 288h93l-.2-.1zM191.5 288l.2-.1h92.6zM191.3 288l.4-.1zM191.7 277.7v10.2l-.4 .1zM191.3 277.3v10.7l.4-10.3z"/>
<path d="M284.7 287.9l63.8 .1-.2-.1zM284.7 287.9l63.8 .1h-64z"/>
<path d="M348.3 287.9l.3 .1zM348.6 239.2v48.8l-.3-.1zM348.6 239.2l-.3 .4v48.3z"/>
<path d="M383.3 288h11.6l-.2-.1zM383.4 287.9h11.3l-11.4 .1zM383.1 288l.3-.1zM383.4 277.7v10.2l-.3 .1zM383.1 277.3v10.7l.3-10.3z"/>
<path d="M8.9 288h395.7l-.2-.1zM8.9 288l.2-.1h395.3zM8.9 239.4v48.6l.2-.1zM8.9 239.4l.2 .2v48.3z"/>
<path d="M394.9 288h9.7l-.2-.1zM394.9 288l.2-.1h9.3zM394.7 288l.4-.1zM395.1 277.7v10.2l-.4 .1zM394.7 277.3v10.7l.4-10.3z"/>
<path d="M9.1 287.9l401.8 .1-.2-.1zM9.1 287.9l401.8 .1h-402z"/>
<path d="M404.7 287.9l6.2 .1-.2-.1zM404.7 287.9l6.2 .1h-6.3z"/>
<path d="M404.6 288h6.3l-.2-.1zM404.7 287.9h6l-6.1 .1zM404.4 288l.3-.1zM404.7 205.3v82.6l-.3 .1zM404.4 205v83l.3-82.7z"/>
</g>
<g font-size="4.2">
<text x="309.6" y="67.9">PART TPP-1</text>
<text x="312.7" y="73">Scale 1:5</text>
<text x="190.4" y="155.2">PART TPP-B-1</text>
<text x="307.5" y="155.2">PART TPP-A-1</text>
<text x="195.7" y="160.3">Scale 1:5</text>
<text x="312.7" y="160.3">Scale 1:5</text>
<text x="287.4" y="252.5">TOP &amp; BTM PANEL MOUNTS</text>
<text x="351.2" y="254">GUISACHAN FARM</text>
<text x="287.2" y="262.5">PARTS: TPP-A; TPP-B</text>
<text x="351.4" y="259.1">TOMICH</text>
<text x="351.1" y="269.2">HIGHLAND</text>
<text x="351.3" y="264.1">STRATHGLASS</text>
<text x="351.1" y="274.2">IV4 7LF</text>
<text x="351.6" y="285.7">141679</text>
<text x="385.6" y="285.7">302</text>
<text x="397.7" y="285.7">01</text>
</g>
<g font-size="3.5">
<text x="409" y="89.4" transform="rotate(-90 409 89.4)">ALL SCALES AS SHOWN WHEN PRINTED AT A3</text>
<text x="409" y="286.3" transform="rotate(-90 409 286.3)">ALL SCALES AS SHOWN WHEN PRINTED AT A3</text>
</g>
<g font-size="2.8">
<text x="15.6" y="154.6">- All steel hot dip galvanized</text>
<text x="15.6" y="158">- Each U-BOLT to be supplied with 4 Full Nuts, 2 Flat Washers and 2 Spring Washers</text>
<text x="15.6" y="161.4">- Each M12 BOLT to be supplied with 1 Full Nut, 1 Form E FLat Washer and 1 Spring Washer</text>
<text x="15.6" y="164.7">- Each M10 BOLT to be supplied with 3 Full Nuts, 3 Form E FLat Washer and 2 Spring Washers</text>
<text x="15.6" y="168.1">- For fabrication notes see drawing 303</text>
<text x="15.6" y="218.1">- All steel hot dip galvanized</text>
<text x="15.6" y="221.4">- Each U-BOLT to be supplied with 4 Full Nuts, 2 Flat Washers and 2 Spring Washers</text>
<text x="15.6" y="224.8">- Each M12 BOLT to be supplied with 1 Full Nut, 1 Form E FLat Washer and 1 Spring Washer</text>
<text x="15.6" y="228.2">- Each M10 BOLT to be supplied with 3 Full Nuts, 3 Form E FLat Washer and 2 Spring Washers</text>
<text x="15.6" y="231.5">- For fabrication notes see drawing 303</text>
<text x="271.1" y="266.3">BY</text>
<text x="276.4" y="266.3">DATE</text>
<text x="233.9" y="271.1">AM</text>
<text x="259" y="271.1">MP</text>
<text x="279.3" y="271.1">JBT</text>
<text x="230.4" y="276">23/07/19</text>
<text x="252.7" y="276">23/07/19</text>
<text x="272.6" y="276">23/07/19</text>
</g>
<g font-size="2.5">
<text x="15.5" y="119.3">Parts list for TPP-A</text>
<text x="16.9" y="124.3">Item</text>
<text x="28" y="124.3">Part</text>
<text x="39.1" y="123.8">Quantity</text>
<text x="55" y="123.8">Part description</text>
<text x="105.8" y="123.8">Length</text>
<text x="125.6" y="124.3">Material</text>
<text x="145.6" y="124.3">Weight</text>
<text x="19" y="129.3">01</text>
<text x="26.7" y="129.3">TPP-1</text>
<text x="44.8" y="129.3">1</text>
<text x="55" y="129.3">EA70x70x7</text>
<text x="105.8" y="129.3">320mm</text>
<text x="125.6" y="129.3">S275J0</text>
<text x="145.6" y="129.3">2.36 kg</text>
<text x="19" y="134.3">02</text>
<text x="26.7" y="134.3">TPP-A-1</text>
<text x="44.8" y="134.3">1</text>
<text x="55" y="134.3">PFC 100x50x10</text>
<text x="105.8" y="134.3">320mm</text>
<text x="125.6" y="134.3">S275J0</text>
<text x="145.6" y="134.3">3.26 kg</text>
<text x="19.2" y="139.3">03</text>
<text x="26.7" y="139.6">U-BOLT</text>
<text x="44.8" y="139.3">2</text>
<text x="55" y="139.2">M12 U-BOLT FOR CHS 88.9</text>
<text x="105.8" y="139.3">N/A</text>
<text x="125.6" y="139.3">GRADE 8.8</text>
<text x="145.6" y="139.3">-</text>
<text x="19.2" y="144.3">04</text>
<text x="19.2" y="149.3">05</text>
<text x="26.7" y="144.6">BOLT</text>
<text x="26.7" y="149.6">BOLT</text>
<text x="44.8" y="144.3">2</text>
<text x="44.8" y="149.3">2</text>
<text x="55" y="144.2">M12 SET BOLT - 40mm LONG</text>
<text x="55" y="149.2">M10 SET BOLT - 65mm LONG</text>
<text x="105.8" y="144.3">N/A</text>
<text x="105.8" y="149.3">N/A</text>
<text x="125.6" y="144.3">GRADE 8.8</text>
<text x="125.6" y="149.3">GRADE 8.8</text>
<text x="145.6" y="144.3">-</text>
<text x="145.6" y="149.3">-</text>
<text x="127.9" y="154.3">Total Weight:</text>
<text x="145.6" y="154.3">5.62 kg</text>
<text x="15.5" y="182.8">Parts list for TPP-B</text>
<text x="16.9" y="187.7">Item</text>
<text x="28" y="187.7">Part</text>
<text x="39.1" y="187.2">Quantity</text>
<text x="55" y="187.2">Part description</text>
<text x="105.8" y="187.2">Length</text>
<text x="125.6" y="187.7">Material</text>
<text x="145.6" y="187.7">Weight</text>
<text x="19" y="197.8">02</text>
<text x="19" y="192.8">01</text>
<text x="26.7" y="192.8">TPP-1</text>
<text x="26.7" y="197.8">TPP-B-1</text>
<text x="44.8" y="192.8">1</text>
<text x="44.8" y="197.8">1</text>
<text x="55" y="192.7">EA70x70x7</text>
<text x="55" y="197.7">PFC 180x75x20</text>
<text x="105.8" y="192.7">320mm</text>
<text x="105.8" y="197.7">320mm</text>
<text x="125.6" y="192.7">S275J0</text>
<text x="125.6" y="197.7">S275J0</text>
<text x="145.6" y="192.7">2.36 kg</text>
<text x="145.6" y="197.7">6.40 kg</text>
<text x="19.2" y="202.7">03</text>
<text x="26.7" y="203.1">U-BOLT</text>
<text x="44.8" y="202.8">2</text>
<text x="55" y="202.6">M12 U-BOLT FOR CHS 88.9</text>
<text x="105.8" y="202.8">N/A</text>
<text x="125.6" y="202.8">GRADE 8.8</text>
<text x="145.6" y="202.7">-</text>
<text x="19.2" y="207.7">04</text>
<text x="26.7" y="208.1">BOLT</text>
<text x="44.8" y="207.8">2</text>
<text x="55" y="207.6">M12 SET BOLT - 40mm LONG</text>
<text x="105.8" y="207.8">N/A</text>
<text x="125.6" y="207.8">GRADE 8.8</text>
<text x="145.6" y="207.7">-</text>
<text x="19.2" y="212.7">05</text>
<text x="26.7" y="213.1">BOLT</text>
<text x="44.8" y="212.7">2</text>
<text x="55" y="212.6">M10 SET BOLT - 65mm LONG</text>
<text x="105.8" y="212.7">N/A</text>
<text x="125.6" y="212.7">GRADE 8.8</text>
<text x="145.6" y="212.7">-</text>
<text x="127.9" y="217.7">Total Weight:</text>
<text x="145.6" y="217.7">8.76 kg</text>
<text x="194.7" y="262">01</text>
<text x="227.5" y="262">FIRST ISSUE</text>
<text x="193.3" y="266.2">REV</text>
<text x="232.6" y="266.2">REV</text>
<text x="192" y="275">WHEN PRINTED AT A3</text>
<text x="194.2" y="272">SCALE AS SHOWN</text>
<text x="193.3" y="280.3">ALL DIMENSIONS IN mm UNLESS OTHERWISE STATED.</text>
<text x="193.2" y="286.3">OTHER RELEVANT DRAWINGS.</text>
<text x="193.3" y="283.3">THIS DRAWING TO BE READ IN CONJUNCTION WITH</text>
</g>
<g font-size="2.1">
<text x="290.8" y="16.7">23</text>
<text x="302.6" y="16.7">103</text>
<text x="320.5" y="16.7">69</text>
<text x="337" y="16.7">103</text>
<text x="363.4" y="29.3" transform="rotate(-90 363.4 29.3)">70</text>
<text x="284.8" y="32.9" transform="rotate(-90 284.8 32.9)">35</text>
<text x="302.7" y="32.2">4No Ø14 HOLES</text>
<text x="341.2" y="38.4">EA 70x70x7</text>
<text x="373.7" y="38.7">70</text>
<text x="284.8" y="44.1" transform="rotate(-90 284.8 44.1)">35</text>
<text x="313.3" y="50.5">2No Ø14 HOLES</text>
<text x="175.6" y="57">23</text>
<text x="187.5" y="57">103</text>
<text x="205.3" y="57">69</text>
<text x="221.9" y="57">103</text>
<text x="296" y="57.3">75</text>
<text x="319.9" y="57.3">170</text>
<text x="319.9" y="62.1">320</text>
<text x="169.9" y="74.9" transform="rotate(-90 169.9 74.9)">38</text>
<text x="188.3" y="74.7">4No Ø14 HOLES</text>
<text x="180.8" y="82.4">75</text>
<text x="204.7" y="82.4">170</text>
<text x="222.8" y="79.5">PFC 180x75x20</text>
<text x="257.6" y="82.4">75</text>
<text x="292.7" y="86.9">23</text>
<text x="304.5" y="86.9">103</text>
<text x="322.4" y="86.9">69</text>
<text x="338.9" y="86.9">103</text>
<text x="169.9" y="90.4" transform="rotate(-90 169.9 90.4)">35</text>
<text x="198.6" y="99.3">2No Ø14 HOLES</text>
<text x="287" y="98.2" transform="rotate(-90 287 98.2)">25</text>
<text x="299.3" y="97.4">4No Ø14 HOLES</text>
<text x="340.1" y="101.9">PFC 100x50x10</text>
<text x="409.9" y="101" transform="rotate(-90 409.9 101)">10cm</text>
<text x="272.6" y="105.5" transform="rotate(-90 272.6 105.5)">180</text>
<text x="297.9" y="104.4">75</text>
<text x="321.7" y="104.4">170</text>
<text x="370.7" y="103.6">50</text>
<text x="287" y="112.3" transform="rotate(-90 287 112.3)">35</text>
<text x="409.9" y="109.6" transform="rotate(-90 409.9 109.6)">9cm</text>
<text x="382.6" y="119.5" transform="rotate(-90 382.6 119.5)">100</text>
<text x="409.9" y="119.5" transform="rotate(-90 409.9 119.5)">8cm</text>
<text x="204.7" y="125.9">320</text>
<text x="315.7" y="121.3">2No Ø14 HOLES</text>
<text x="321.8" y="131.5">320</text>
<text x="409.9" y="129.3" transform="rotate(-90 409.9 129.3)">7cm</text>
<text x="169.9" y="134.9" transform="rotate(-90 169.9 134.9)">38</text>
<text x="188.3" y="142.3">2No Ø12 HOLES</text>
<text x="287" y="139.8" transform="rotate(-90 287 139.8)">28</text>
<text x="409.9" y="139.1" transform="rotate(-90 409.9 139.1)">6cm</text>
<text x="175.6" y="148.7">23</text>
<text x="204.7" y="148.7">274</text>
<text x="292.7" y="148.7">23</text>
<text x="304.6" y="144.2">2No Ø12 HOLES</text>
<text x="321.8" y="148.7">274</text>
<text x="409.9" y="148.9" transform="rotate(-90 409.9 148.9)">5cm</text>
<text x="409.9" y="158.6" transform="rotate(-90 409.9 158.6)">4cm</text>
<text x="409.9" y="168.6" transform="rotate(-90 409.9 168.6)">3cm</text>
<text x="409.9" y="178.3" transform="rotate(-90 409.9 178.3)">2cm</text>
<text x="409.9" y="188.3" transform="rotate(-90 409.9 188.3)">1cm</text>
<text x="409.9" y="198" transform="rotate(-90 409.9 198)">0cm</text>
<text x="287.3" y="243.9">TITLE</text>
<text x="351.2" y="243.9">SITE ADDRESS</text>
<text x="271.5" y="261.9">AM</text>
<text x="276.1" y="261.9">23/07/19</text>
<text x="220.8" y="271.1">DRAWN</text>
<text x="243.5" y="271.1">CHECKED</text>
<text x="265.9" y="271.1">APPROVED</text>
<text x="220.8" y="276">DATE</text>
<text x="243" y="276">DATE</text>
<text x="265.2" y="276">DATE</text>
<text x="352.1" y="281.6">ARQIVA REF.</text>
<text x="384.8" y="281.6">DRG No.</text>
<text x="397.5" y="281.6">REV</text>
</g>
</svg>
